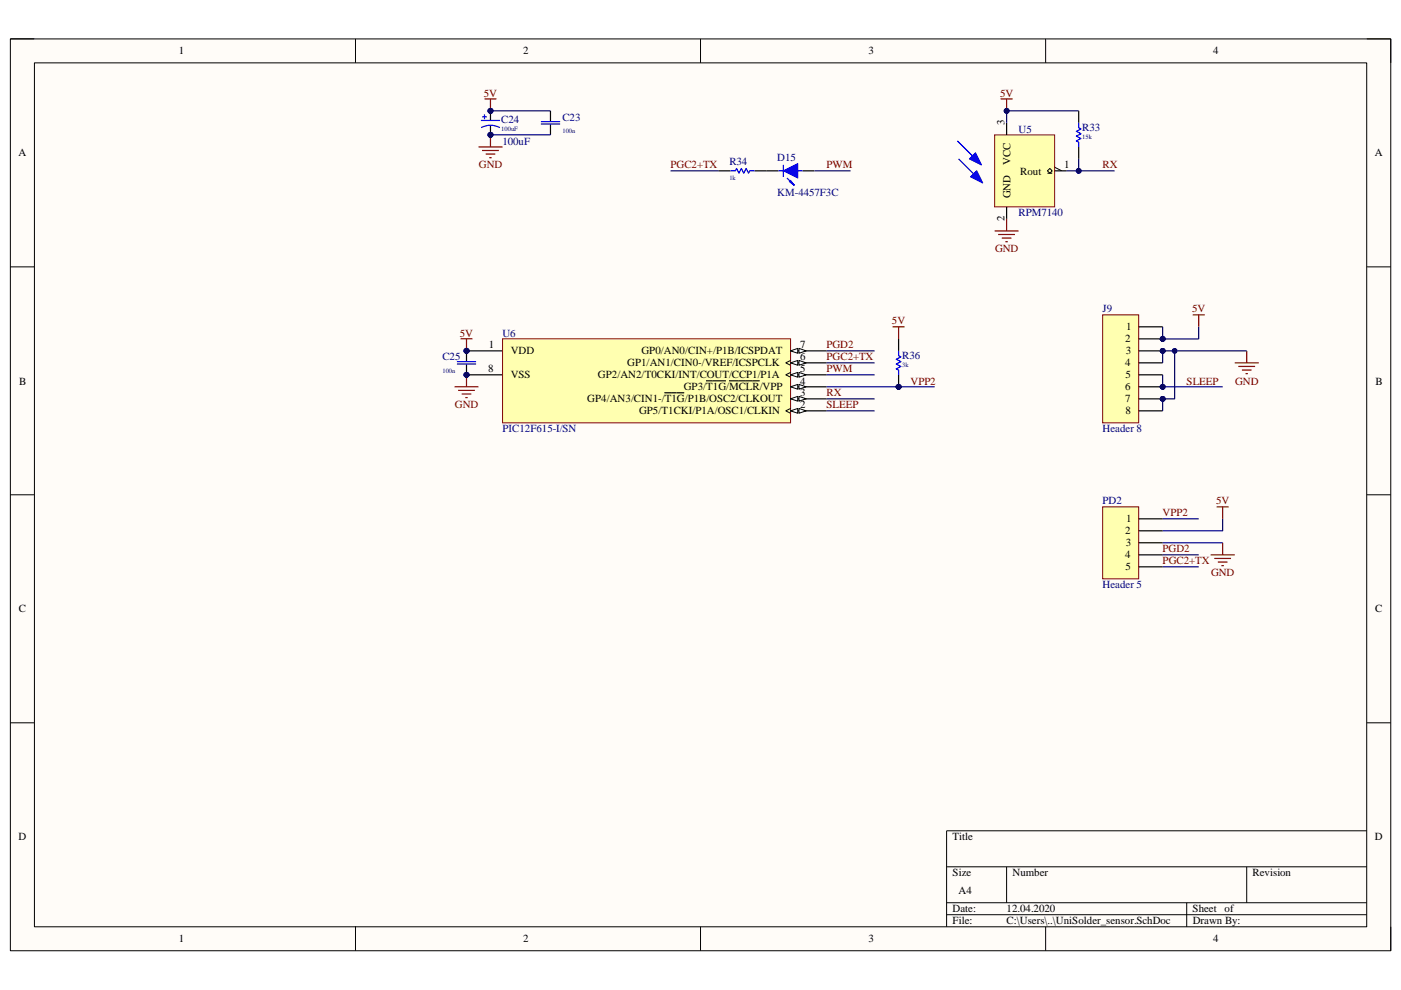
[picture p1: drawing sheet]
<svg xmlns="http://www.w3.org/2000/svg" width="297mm" height="210mm" viewBox="0 0 297 210" stroke-linecap="round" stroke-linejoin="round" font-family="sans-serif">
<path d="M2.2 8.3h292.7v193.4h-292.7z" fill="#fffcf8"/>
<path d="M2.2 8.3h292.7v193.4h-292.7z" fill="none" stroke="#000" stroke-width=".21"/>
<path d="M7.3 13.3h282.5v183.3h-282.5z" fill="#fffcf8"/>
<g fill="none" stroke="#000" stroke-width=".21">
<path d="M2.2 8.2h5.1M7.3 13.3h282.5v183.3h-282.5zM75.4 8.3v5M148.5 8.3v5M221.7 8.3v5M289.8 8.3h5.1v5M2.2 56.6h5.1M289.8 56.6h5.1M2.2 104.9h5.1M289.8 104.9h5.1M2.2 153.3h5.1M289.8 153.3h5.1"/>
<path d="M289.8 176.2h-89.1v20.4M75.4 196.6v5.1M148.5 196.6v5.1M200.7 183.9h89.1M200.7 191.5h89.1M200.7 194h89.1M213.4 183.9v7.6M221.7 196.6v5.1M251.6 191.5v5.1M264.3 183.9v7.6M294.9 196.6v5.1"/>
</g>
<circle cx="98.9" cy="74.4" r=".51" fill="#000080"/>
<circle cx="98.9" cy="74.4" r=".51" fill="none" stroke="#000080" stroke-width=".21"/>
<circle cx="98.9" cy="79.5" r=".51" fill="#000080"/>
<circle cx="98.9" cy="79.5" r=".51" fill="none" stroke="#000080" stroke-width=".21"/>
<path d="M106.5 71.9h61.1v17.8h-61.1z" fill="#ffffb0"/>
<path d="M106.5 71.9h61.1v17.8h-61.1z" fill="none" stroke="#800000" stroke-width=".21"/>
<path d="M98.9 74.4h7.6" fill="none" stroke="#000" stroke-width=".25"/>
<circle cx="98.9" cy="74.4" r=".51" fill="#000080"/>
<circle cx="98.9" cy="74.4" r=".51" fill="none" stroke="#000080" stroke-width=".21"/>
<path d="M167.6 87.1h7.7" fill="none" stroke="#000" stroke-width=".25"/>
<path d="M167.6 87.1l1.5-.5v1.1z" fill="#f8fcff"/>
<path d="M167.6 87.1l1.5-.5v1.1z" fill="none" stroke="#000" stroke-width=".21"/>
<path d="M169.4 86.6l1.5 .5-1.5 .6z" fill="#f8fcff"/>
<path d="M167.6 86.6l-1 .5 1 .6M169.4 86.6l1.5 .5-1.5 .6z" fill="none" stroke="#000" stroke-width=".21"/>
<path d="M167.6 84.6h7.7" fill="none" stroke="#000" stroke-width=".25"/>
<path d="M167.6 84.6l1.5-.5v1z" fill="#f8fcff"/>
<path d="M167.6 84.6l1.5-.5v1z" fill="none" stroke="#000" stroke-width=".21"/>
<path d="M169.4 84.1l1.5 .5-1.5 .5z" fill="#f8fcff"/>
<path d="M169.4 84.1l1.5 .5-1.5 .5z" fill="none" stroke="#000" stroke-width=".21"/>
<path d="M140.9 83.3h4.2M167.6 82h7.7" fill="none" stroke="#000" stroke-width=".25"/>
<path d="M167.6 82l1.5-.5v1z" fill="#f8fcff"/>
<path d="M167.6 82l1.5-.5v1z" fill="none" stroke="#000" stroke-width=".21"/>
<path d="M169.4 81.5l1.5 .5-1.5 .5z" fill="#f8fcff"/>
<path d="M169.4 81.5l1.5 .5-1.5 .5z" fill="none" stroke="#000" stroke-width=".21"/>
<path d="M167.6 79.5h7.7M149.7 80.8h4.2M154.6 80.8h6.5" fill="none" stroke="#000" stroke-width=".25"/>
<path d="M167.6 79.5l1.5-.5v1z" fill="#f8fcff"/>
<path d="M167.6 79.5l1.5-.5v1z" fill="none" stroke="#000" stroke-width=".21"/>
<path d="M169.4 79l1.5 .5-1.5 .5z" fill="#f8fcff"/>
<path d="M167.6 79l-1 .5 1 .5M169.4 79l1.5 .5-1.5 .5z" fill="none" stroke="#000" stroke-width=".21"/>
<path d="M167.6 77h7.7" fill="none" stroke="#000" stroke-width=".25"/>
<path d="M167.6 77l1.5-.5v1z" fill="#f8fcff"/>
<path d="M167.6 77l1.5-.5v1z" fill="none" stroke="#000" stroke-width=".21"/>
<path d="M169.4 76.5l1.5 .5-1.5 .5z" fill="#f8fcff"/>
<path d="M167.6 76.5l-1 .5 1 .5M169.4 76.5l1.5 .5-1.5 .5z" fill="none" stroke="#000" stroke-width=".21"/>
<path d="M167.6 74.4h7.7" fill="none" stroke="#000" stroke-width=".25"/>
<path d="M167.6 74.4l1.5-.5v1z" fill="#f8fcff"/>
<path d="M167.6 74.4l1.5-.5v1z" fill="none" stroke="#000" stroke-width=".21"/>
<path d="M169.4 73.9l1.5 .5-1.5 .5z" fill="#f8fcff"/>
<path d="M169.4 73.9l1.5 .5-1.5 .5z" fill="none" stroke="#000" stroke-width=".21"/>
<path d="M98.9 79.5h7.6" fill="none" stroke="#000" stroke-width=".25"/>
<circle cx="98.9" cy="79.5" r=".51" fill="#000080"/>
<circle cx="98.9" cy="79.5" r=".51" fill="none" stroke="#000080" stroke-width=".21"/>
<path d="M98.9 79.5v2.5M96.4 82h5M97.1 82.8h3.6M97.9 83.6h2M98.7 84.3h.5" fill="none" stroke="#800000" stroke-width=".25"/>
<circle cx="98.9" cy="79.5" r=".51" fill="#000080"/>
<circle cx="98.9" cy="79.5" r=".51" fill="none" stroke="#000080" stroke-width=".21"/>
<path d="M97.6 71.9h2.6M98.9 71.9v2.5" fill="none" stroke="#800000" stroke-width=".25"/>
<circle cx="98.9" cy="74.4" r=".51" fill="#000080"/>
<circle cx="98.9" cy="74.4" r=".51" fill="none" stroke="#000080" stroke-width=".21"/>
<path d="M101.4 31.2h5.1M102.2 31.9h3.6M103 32.7h2M103.7 33.4h.5M104 28.6v2.6" fill="none" stroke="#800000" stroke-width=".25"/>
<circle cx="104" cy="28.6" r=".51" fill="#000080"/>
<circle cx="104" cy="28.6" r=".51" fill="none" stroke="#000080" stroke-width=".21"/>
<path d="M102.7 21h2.6M104 21v2.5" fill="none" stroke="#800000" stroke-width=".25"/>
<circle cx="104" cy="23.5" r=".51" fill="#000080"/>
<circle cx="104" cy="23.5" r=".51" fill="none" stroke="#000080" stroke-width=".21"/>
<circle cx="104" cy="23.5" r=".51" fill="#000080"/>
<circle cx="104" cy="23.5" r=".51" fill="none" stroke="#000080" stroke-width=".21"/>
<circle cx="104" cy="28.6" r=".51" fill="#000080"/>
<circle cx="104" cy="28.6" r=".51" fill="none" stroke="#000080" stroke-width=".21"/>
<path d="M104 23.5v2" fill="none" stroke="#000" stroke-width=".25"/>
<circle cx="104" cy="23.5" r=".51" fill="#000080"/>
<circle cx="104" cy="23.5" r=".51" fill="none" stroke="#000080" stroke-width=".21"/>
<path d="M104 26.6v2" fill="none" stroke="#000" stroke-width=".25"/>
<circle cx="104" cy="28.6" r=".51" fill="#000080"/>
<circle cx="104" cy="28.6" r=".51" fill="none" stroke="#000080" stroke-width=".21"/>
<path d="M102 25.5h4M102 27.1a4.1 4.1 0 0 1 4 0M102.2 24.8h1M102.7 24.3v1" fill="none" stroke="#00f" stroke-width=".25"/>
<circle cx="98.9" cy="74.4" r=".51" fill="#000080"/>
<circle cx="98.9" cy="74.4" r=".51" fill="none" stroke="#000080" stroke-width=".21"/>
<circle cx="98.9" cy="79.5" r=".51" fill="#000080"/>
<circle cx="98.9" cy="79.5" r=".51" fill="none" stroke="#000080" stroke-width=".21"/>
<path d="M98.9 74.4v2.3" fill="none" stroke="#000" stroke-width=".25"/>
<circle cx="98.9" cy="74.4" r=".51" fill="#000080"/>
<circle cx="98.9" cy="74.4" r=".51" fill="none" stroke="#000080" stroke-width=".21"/>
<path d="M98.9 77.2v2.3" fill="none" stroke="#000" stroke-width=".25"/>
<circle cx="98.9" cy="79.5" r=".51" fill="#000080"/>
<circle cx="98.9" cy="79.5" r=".51" fill="none" stroke="#000080" stroke-width=".21"/>
<path d="M114.7 25.8h4.1M114.7 26.3h4.1M96.9 76.7h4M96.9 77.2h4" fill="none" stroke="#00f" stroke-width=".25"/>
<path d="M116.7 23.5v2.3M116.7 26.3v2.3" fill="none" stroke="#000" stroke-width=".25"/>
<path d="M104 23.5h12.7" fill="none" stroke="#000080" stroke-width=".25"/>
<circle cx="104" cy="23.5" r=".51" fill="#000080"/>
<circle cx="104" cy="23.5" r=".51" fill="none" stroke="#000080" stroke-width=".21"/>
<path d="M104 28.6h12.7" fill="none" stroke="#000080" stroke-width=".25"/>
<circle cx="104" cy="28.6" r=".51" fill="#000080"/>
<circle cx="104" cy="28.6" r=".51" fill="none" stroke="#000080" stroke-width=".21"/>
<path d="M162.5 36.2h2.6M170.2 36.2h2.5" fill="none" stroke="#000" stroke-width=".25"/>
<path d="M165.1 36.2h5.1M166.1 35v2.5" fill="none" stroke="#00f" stroke-width=".25"/>
<path d="M166.1 36.2l3-1.5v3.1z" fill="#00f"/>
<path d="M166.1 36.2l3-1.5v3.1z" fill="none" stroke="#00f" stroke-width=".21"/>
<path d="M166.9 37.8l1.5 1.5-.8-1-.2 .2 1 .8" fill="none" stroke="#00f" stroke-width=".25"/>
<path d="M142.2 36.2h10.2M172.7 36.2h7.6" fill="none" stroke="#000080" stroke-width=".25"/>
<path d="M210.9 28.6h12.7v15.3h-12.7z" fill="#ffffb0"/>
<path d="M210.9 28.6h12.7v15.3h-12.7z" fill="none" stroke="#800000" stroke-width=".21"/>
<path d="M213.4 26.1v2.5M223.6 36.2h2.5M213.4 43.9v2.5" fill="none" stroke="#000" stroke-width=".25"/>
<path d="M222.1 36.7h1M222.1 36.2l.5-.5 .5 .5-.5 .5zM223.6 35.5l1.5 .7" fill="none" stroke="#000" stroke-width=".21"/>
<path d="M203 29.9l5.1 5.1" fill="none" stroke="#00f" stroke-width=".25"/>
<path d="M205.5 33.7l1.3-1.3 1.3 2.6z" fill="#00f"/>
<path d="M203.2 33.7l5.1 5.1M205.5 33.7l1.3-1.3 1.3 2.6z" fill="none" stroke="#00f" stroke-width=".25"/>
<path d="M207.1 36.2l1.2 2.6-2.5-1.3z" fill="#00f"/>
<path d="M207.1 36.2l1.2 2.6-2.5-1.3z" fill="none" stroke="#00f" stroke-width=".25"/>
<path d="M212.1 21h2.6M213.4 21v2.5" fill="none" stroke="#800000" stroke-width=".25"/>
<circle cx="213.4" cy="23.5" r=".51" fill="#000080"/>
<circle cx="213.4" cy="23.5" r=".51" fill="none" stroke="#000080" stroke-width=".21"/>
<path d="M210.9 49h5.1M211.6 49.7h3.6M212.4 50.5h2M213.2 51.3h.5M213.4 46.4v2.6" fill="none" stroke="#800000" stroke-width=".25"/>
<path d="M228.7 23.5v2.6M228.7 31.2v2.5" fill="none" stroke="#000" stroke-width=".25"/>
<path d="M228.7 26.1v1l.5 .2-1 .6 1 .5-1 .5 1 .5-1 .5 .5 .2v1.1" fill="none" stroke="#00f" stroke-width=".25"/>
<path d="M228.7 23.5h-15.3v2.6" fill="none" stroke="#000080" stroke-width=".25"/>
<circle cx="213.4" cy="23.5" r=".51" fill="#000080"/>
<circle cx="213.4" cy="23.5" r=".51" fill="none" stroke="#000080" stroke-width=".21"/>
<path d="M228.7 33.7v2.5h-2.6" fill="none" stroke="#000080" stroke-width=".25"/>
<circle cx="228.7" cy="36.2" r=".51" fill="#000080"/>
<circle cx="228.7" cy="36.2" r=".51" fill="none" stroke="#000080" stroke-width=".21"/>
<path d="M228.7 36.2h7.6" fill="none" stroke="#000080" stroke-width=".25"/>
<circle cx="228.7" cy="36.2" r=".51" fill="#000080"/>
<circle cx="228.7" cy="36.2" r=".51" fill="none" stroke="#000080" stroke-width=".21"/>
<circle cx="190.5" cy="82" r=".51" fill="#000080"/>
<circle cx="190.5" cy="82" r=".51" fill="none" stroke="#000080" stroke-width=".21"/>
<path d="M190.5 71.9v2.5M190.5 79.5v2.5" fill="none" stroke="#000" stroke-width=".25"/>
<circle cx="190.5" cy="82" r=".51" fill="#000080"/>
<circle cx="190.5" cy="82" r=".51" fill="none" stroke="#000080" stroke-width=".21"/>
<path d="M190.5 74.4v1l.5 .3-1 .5 1 .5-1 .5 1 .5-1 .5 .5 .3v1" fill="none" stroke="#00f" stroke-width=".25"/>
<path d="M189.2 69.3h2.6M190.5 69.3v2.6" fill="none" stroke="#800000" stroke-width=".25"/>
<path d="M175.3 82h15.2" fill="none" stroke="#000080" stroke-width=".25"/>
<circle cx="190.5" cy="82" r=".51" fill="#000080"/>
<circle cx="190.5" cy="82" r=".51" fill="none" stroke="#000080" stroke-width=".21"/>
<path d="M190.5 82h7.7" fill="none" stroke="#000080" stroke-width=".25"/>
<circle cx="190.5" cy="82" r=".51" fill="#000080"/>
<circle cx="190.5" cy="82" r=".51" fill="none" stroke="#000080" stroke-width=".21"/>
<path d="M252.9 66.8h2.5M254.1 66.8v2.5M261.8 77h5.1M262.5 77.7h3.6M263.3 78.5h2M264.1 79.2h.5M264.3 74.4v2.6" fill="none" stroke="#800000" stroke-width=".25"/>
<circle cx="246.5" cy="71.9" r=".51" fill="#000080"/>
<circle cx="246.5" cy="71.9" r=".51" fill="none" stroke="#000080" stroke-width=".21"/>
<circle cx="246.5" cy="74.4" r=".51" fill="#000080"/>
<circle cx="246.5" cy="74.4" r=".51" fill="none" stroke="#000080" stroke-width=".21"/>
<circle cx="246.5" cy="82" r=".51" fill="#000080"/>
<circle cx="246.5" cy="82" r=".51" fill="none" stroke="#000080" stroke-width=".21"/>
<circle cx="246.5" cy="84.6" r=".51" fill="#000080"/>
<circle cx="246.5" cy="84.6" r=".51" fill="none" stroke="#000080" stroke-width=".21"/>
<path d="M233.8 66.8h7.6v22.9h-7.6z" fill="#ffffb0"/>
<path d="M233.8 66.8h7.6v22.9h-7.6z" fill="none" stroke="#800000" stroke-width=".21"/>
<path d="M241.4 69.3h5.1M241.4 71.9h5.1" fill="none" stroke="#000" stroke-width=".25"/>
<circle cx="246.5" cy="71.9" r=".51" fill="#000080"/>
<circle cx="246.5" cy="71.9" r=".51" fill="none" stroke="#000080" stroke-width=".21"/>
<path d="M241.4 74.4h5.1" fill="none" stroke="#000" stroke-width=".25"/>
<circle cx="246.5" cy="74.4" r=".51" fill="#000080"/>
<circle cx="246.5" cy="74.4" r=".51" fill="none" stroke="#000080" stroke-width=".21"/>
<path d="M241.4 77h5.1M241.4 79.5h5.1M241.4 82h5.1" fill="none" stroke="#000" stroke-width=".25"/>
<circle cx="246.5" cy="82" r=".51" fill="#000080"/>
<circle cx="246.5" cy="82" r=".51" fill="none" stroke="#000080" stroke-width=".21"/>
<path d="M241.4 84.6h5.1" fill="none" stroke="#000" stroke-width=".25"/>
<circle cx="246.5" cy="84.6" r=".51" fill="#000080"/>
<circle cx="246.5" cy="84.6" r=".51" fill="none" stroke="#000080" stroke-width=".21"/>
<path d="M241.4 87.1h5.1" fill="none" stroke="#000" stroke-width=".25"/>
<path d="M246.5 69.3v2.6h7.6v-2.6" fill="none" stroke="#000080" stroke-width=".25"/>
<circle cx="246.5" cy="71.9" r=".51" fill="#000080"/>
<circle cx="246.5" cy="71.9" r=".51" fill="none" stroke="#000080" stroke-width=".21"/>
<path d="M264.3 74.4h-17.8v2.6" fill="none" stroke="#000080" stroke-width=".25"/>
<circle cx="246.5" cy="74.4" r=".51" fill="#000080"/>
<circle cx="246.5" cy="74.4" r=".51" fill="none" stroke="#000080" stroke-width=".21"/>
<path d="M246.5 79.5v2.5h12.7" fill="none" stroke="#000080" stroke-width=".25"/>
<circle cx="246.5" cy="82" r=".51" fill="#000080"/>
<circle cx="246.5" cy="82" r=".51" fill="none" stroke="#000080" stroke-width=".21"/>
<path d="M249 74.4v10.2h-2.5v2.5" fill="none" stroke="#000080" stroke-width=".25"/>
<circle cx="249" cy="74.4" r=".51" fill="#000080"/>
<circle cx="249" cy="74.4" r=".51" fill="none" stroke="#000080" stroke-width=".21"/>
<circle cx="246.5" cy="84.6" r=".51" fill="#000080"/>
<circle cx="246.5" cy="84.6" r=".51" fill="none" stroke="#000080" stroke-width=".21"/>
<path d="M152.4 36.2h2.5M160 36.2h2.5" fill="none" stroke="#000" stroke-width=".25"/>
<path d="M154.9 36.2h1l.3-.5 .5 1 .5-1 .5 1 .5-1 .5 1 .3-.5h1" fill="none" stroke="#00f" stroke-width=".25"/>
<path d="M256.7 117.7h5.1M257.4 118.4h3.6M258 107.5h2.5M258.2 119.2h2M259 120h.5M259.2 107.5v2.5M259.2 115.1v2.6" fill="none" stroke="#800000" stroke-width=".25"/>
<path d="M246.5 117.7h7.6M246.5 115.1h12.7M246.5 110h7.6M259.2 110v2.6h-12.7M246.5 120.2h7.6" fill="none" stroke="#000080" stroke-width=".25"/>
<path d="M233.8 107.5h7.6v15.3h-7.6z" fill="#ffffb0"/>
<path d="M233.8 107.5h7.6v15.3h-7.6z" fill="none" stroke="#800000" stroke-width=".21"/>
<path d="M241.4 110h5.1M241.4 112.6h5.1M241.4 115.1h5.1M241.4 117.7h5.1M241.4 120.2h5.1" fill="none" stroke="#000" stroke-width=".25"/>
<path d="M175.3 74.4h10.1M175.3 77h10.1M175.3 79.5h10.1M175.3 84.6h10.1M175.3 87.1h10.1" fill="none" stroke="#000080" stroke-width=".25"/>
<g font-size="2.3">
<text x="37.9" y="11.6">1</text>
<text x="110.9" y="11.6">2</text>
<text x="184.1" y="11.6">3</text>
<text x="257.2" y="11.6">4</text>
<text x="213" y="26.6" transform="rotate(-90 213 26.6)">3</text>
<text x="3.9" y="33.2">A</text>
<text x="214.2" y="35" transform="rotate(-90 214.2 35)">VCC</text>
<text x="225.6" y="35.7">1</text>
<text x="291.5" y="33.2">A</text>
<text x="216.3" y="37">Rout</text>
<text x="213" y="47" transform="rotate(-90 213 47)">2</text>
<text x="214.2" y="42.1" transform="rotate(-90 214.2 42.1)">GND</text>
<text x="238.8" y="70.1">1</text>
<text x="103.6" y="73.9">1</text>
<text x="108.3" y="75.2">VDD</text>
<text x="133" y="77.7">GP1/AN1/CIN0-/VREF/ICSPCLK</text>
<text x="136" y="75.2">GP0/AN0/CIN+/P1B/ICSPDAT</text>
<text x="169.6" y="73.9">7</text>
<text x="169.6" y="76.5">6</text>
<text x="238.6" y="72.6">2</text>
<text x="238.6" y="77.7">4</text>
<text x="238.7" y="75.2">3</text>
<text x="4" y="81.6">B</text>
<text x="103.5" y="79">8</text>
<text x="108.3" y="80.3">VSS</text>
<text x="126.8" y="80.3">GP2/AN2/T0CKI/INT/COUT/CCP1/P1A</text>
<text x="145" y="82.8">GP3/T1G/MCLR/VPP</text>
<text x="169.6" y="79">5</text>
<text x="169.6" y="81.6">4</text>
<text x="238.6" y="82.8">6</text>
<text x="238.6" y="80.3">5</text>
<text x="291.6" y="81.6">B</text>
<text x="124.5" y="85.4">GP4/AN3/CIN1-/T1G/P1B/OSC2/CLKOUT</text>
<text x="135.5" y="87.9">GP5/T1CKI/P1A/OSC1/CLKIN</text>
<text x="169.6" y="84.1">3</text>
<text x="169.6" y="86.6">2</text>
<text x="238.6" y="85.4">7</text>
<text x="238.6" y="87.9">8</text>
<text x="238.6" y="113.3">2</text>
<text x="238.8" y="110.8">1</text>
<text x="238.6" y="118.4">4</text>
<text x="238.7" y="115.9">3</text>
<text x="238.6" y="121">5</text>
<text x="4" y="129.9">C</text>
<text x="291.6" y="129.9">C</text>
<text x="4" y="178.2">D</text>
<text x="202" y="178.2">Title</text>
<text x="291.5" y="178.2">D</text>
<text x="202" y="185.9">Size</text>
<text x="214.7" y="185.9">Number</text>
<text x="265.6" y="185.9">Revision</text>
<text x="203.2" y="189.7">A4</text>
<text x="202" y="193.5">Date:</text>
<text x="202" y="196.1">File:</text>
<text x="213.4" y="193.5">12.04.2020</text>
<text x="213.4" y="196.1">C:\Users\..\UniSolder_sensor.SchDoc</text>
<text x="252.9" y="193.5">Sheet</text>
<text x="252.9" y="196.1">Drawn By:</text>
<text x="259.6" y="193.5">of</text>
<text x="37.9" y="199.9">1</text>
<text x="110.9" y="199.9">2</text>
<text x="184.1" y="199.9">3</text>
<text x="257.2" y="199.9">4</text>
</g>
<g font-size="2.3" fill="#800000">
<text x="102.6" y="20.5">5V</text>
<text x="212" y="20.5">5V</text>
<text x="101.6" y="35.7">GND</text>
<text x="142.2" y="35.7">PGC2+TX</text>
<text x="175.2" y="35.7">PWM</text>
<text x="233.8" y="35.7">RX</text>
<text x="211" y="53.6">GND</text>
<text x="97.5" y="71.4">5V</text>
<text x="189.1" y="68.8">5V</text>
<text x="252.7" y="66.3">5V</text>
<text x="175.2" y="76.5">PGC2+TX</text>
<text x="175.2" y="73.9">PGD2</text>
<text x="175.2" y="79">PWM</text>
<text x="193.1" y="81.6">VPP2</text>
<text x="251.6" y="81.6">SLEEP</text>
<text x="261.9" y="81.6">GND</text>
<text x="96.5" y="86.6">GND</text>
<text x="175.2" y="84.1">RX</text>
<text x="175.2" y="86.6">SLEEP</text>
<text x="257.8" y="107">5V</text>
<text x="246.5" y="109.5">VPP2</text>
<text x="246.5" y="119.7">PGC2+TX</text>
<text x="246.5" y="117.2">PGD2</text>
<text x="256.8" y="122.3">GND</text>
</g>
<g font-size="2.3" fill="#000080">
<text x="106.3" y="26.1">C24</text>
<text x="119.2" y="25.6">C23</text>
<text x="216" y="28.1">U5</text>
<text x="229.4" y="27.9">R33</text>
<text x="106.5" y="30.6">100uF</text>
<text x="154.6" y="35">R34</text>
<text x="164.8" y="34.2">D15</text>
<text x="164.8" y="41.6">KM-4457F3C</text>
<text x="216" y="45.9">RPM7140</text>
<text x="106.5" y="71.4">U6</text>
<text x="233.8" y="66.3">J9</text>
<text x="93.8" y="76.5">C25</text>
<text x="191.3" y="76.2">R36</text>
<text x="106.5" y="91.7">PIC12F615-I/SN</text>
<text x="233.8" y="91.7">Header 8</text>
<text x="233.8" y="107">PD2</text>
<text x="233.8" y="124.8">Header 5</text>
</g>
<g font-size="1.4" fill="#000080">
<text x="106.3" y="27.8">100uF</text>
<text x="119.2" y="28.3">100n</text>
<text x="229.4" y="29.6">15k</text>
<text x="154.6" y="38.2">1k</text>
<text x="191.3" y="77.9">3k</text>
<text x="93.8" y="79.2">100n</text>
</g>
</svg>
